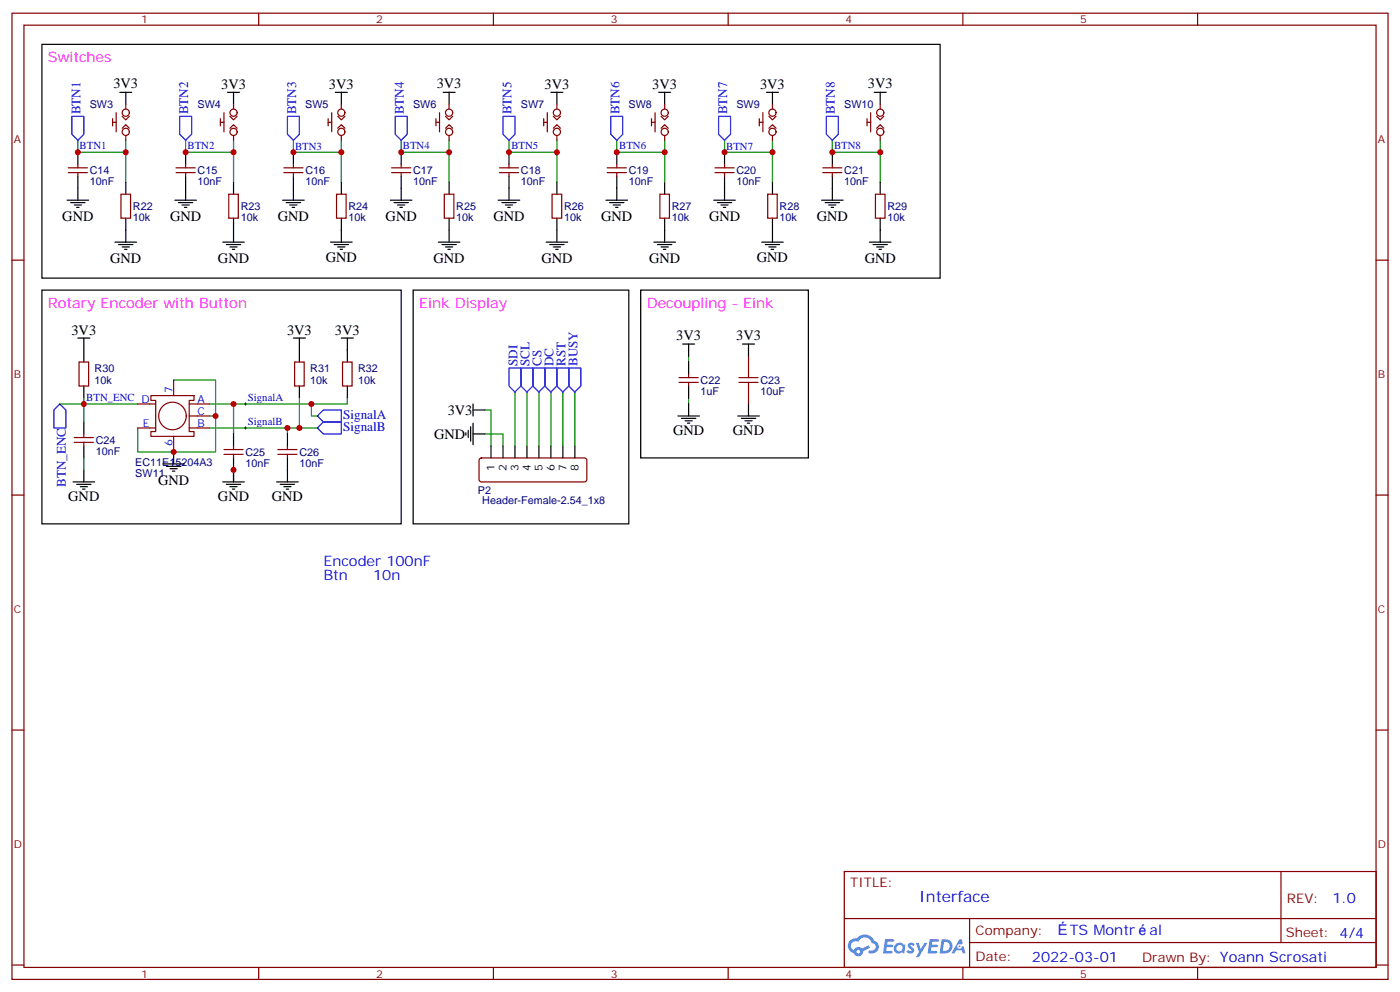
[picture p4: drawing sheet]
<svg xmlns="http://www.w3.org/2000/svg" width="412mm" height="292mm" viewBox="0 0 412 292" stroke-linecap="round" stroke-linejoin="round" font-family="sans-serif">
<g fill="none" stroke="#870000" stroke-width=".35">
<path d="M3.5 3.9h405.4v284.3h-405.4zM7.1 7.4h398.2v277.3h-398.2zM76.2 3.9v3.5M145.3 3.9v3.5M214.5 3.9v3.5M283.6 3.9v3.5M352.8 3.9v3.5M3.5 76.6h3.6M405.3 76.6h3.6M3.5 145.7h3.6M405.3 145.7h3.6M3.5 214.8h3.6"/>
<path d="M405.3 214.8h3.6M248.7 256.5h156.6v28.2h-156.6zM377.3 256.5v20.9M248.7 270.3h156.5M285.6 277.4h119.6M285.6 270.3v14.1M3.5 284h3.6M76.2 284.7v3.5M145.3 284.7v3.5M214.5 284.7v3.5M283.6 284.7v3.5M352.8 284.7v3.5"/>
<path d="M405.3 284h3.6"/>
</g>
<g fill="#5487ff">
<path d="M267.7 277.6a1.22 1.22 0 0 1 1.7 .3l-.4 .6a.47 .47 0 0 0-.3-.4 .47 .47 0 0 0-.5 .2l.1 .2a1.14 1.14 0 0 1 .8 1.8 1.14 1.14 0 0 1-1.9-.1l-.2-.1 .5-.6 .7 .4a.29 .29 0 0 0 .3-.2 .29 .29 0 0 0-.2-.3 1.04 1.04 0 0 1-.6-1.8z"/>
<path d="M260.7 276.4h2.4l.3 .2-.2 .5h-1.8l-.1 .9h1.5l.3 .4-.3 .3h-1.6l-.2 1.1 1.7 .1 .2 .3-.2 .3-2.6 .1z"/>
<path d="M273.8 276.4h2.4l.3 .2-.1 .5h-1.8l-.2 .9h1.6l.3 .4-.4 .3h-1.6l-.1 1.1 1.7 .1 .2 .3-.2 .3h-2.6z"/>
<path d="M282.6 276.4h.7l.3 1.3-.6 .3a.69 .69 0 0 0-1 .2 .69 .69 0 0 0 .4 1 .69 .69 0 0 0 .9-.6l.5-.3 .6 2.2h-.8l-.2-.8h-1.8l-.5 .8h-.8z"/>
<path d="M269.8 277.5h.8l.6 1.8 1.1-1.8h.9l-2.6 4.2h-.8l.9-1.6z"/>
<path d="M277.4 276.4l-.6 4.2h1.3a2.11 2.11 0 0 0 2.5-2.2 2.11 2.11 0 0 0-2.5-2zM278.1 277.1a1.39 1.39 0 0 1 1.7 1.5 1.39 1.39 0 0 1-1.8 1.2h-.3z"/>
<path d="M263.7 278a1.54 1.54 0 0 0-.1 2.2 1.54 1.54 0 0 0 2.2 .1l.6 .3 .3-2.3-.2-.3h-.4a1.49 1.49 0 0 0-2.4 0zM264 279a.94 .94 0 0 1 1.8 0 .94 .94 0 0 1-1.8 0z"/>
<path d="M250.4 276.8a2.18 2.18 0 0 0 1.1 3.7 1.44 1.44 0 0 0 1.6 .9 1.44 1.44 0 0 0 1.2-1.5l2-1-.5-.7-1.9 1a1.47 1.47 0 0 0-2.4 .4 1.39 1.39 0 0 1-.7-1.9 1.39 1.39 0 0 1 2-.5 2.12 2.12 0 0 1 2.2-1.3 2.12 2.12 0 0 1 1.9 1.7 1.14 1.14 0 0 1 1.1 1.4 1.14 1.14 0 0 1-1.7 .7 .43 .43 0 0 0-.5 .4 .43 .43 0 0 0 .4 .5 1.98 1.98 0 0 0 2.5-1.3 1.98 1.98 0 0 0-1.2-2.5 3.1 3.1 0 0 0-5.3-.7l-.9 .1zM252.3 280.1a.55 .55 0 0 1 1.1 0 .55 .55 0 0 1-1.1 0z"/>
<circle cx="282.6" cy="278.5" r=".26"/>
</g>
<g fill="none" stroke="#000" stroke-width=".35">
<path d="M12.3 13.1h264.6v68.7h-264.6zM35.3 27.2h3.5M37 27.2v3.5M67 27.2h3.6M68.8 27.2v3.5M98.8 27.2h3.5M100.5 27.2v3.5M130.5 27.2h3.6M132.3 27.2v3.5M162.3 27.2h3.5M164 27.2v3.5M194 27.2h3.6"/>
<path d="M195.8 27.2v3.5M225.8 27.2h3.5M227.5 27.2v3.5M257.5 27.2h3.6M259.3 27.2v3.5M19.8 58.9h6.3M20.8 59.6h4.2M22.9 44.8v3.5M22.9 51.9v7M37 53.6v3.6M51.5 58.9h6.4M52.6 59.6h4.2"/>
<path d="M54.7 44.8v3.5M54.7 51.9v7M68.8 53.6v3.6M83.3 58.9h6.3M84.3 59.6h4.2M86.4 44.8v3.5M86.4 51.9v7M100.5 53.6v3.6M115 58.9h6.4M116.1 59.6h4.2M118.2 44.8v3.5M118.2 51.9v7"/>
<path d="M132.3 53.6v3.6M146.8 58.9h6.3M147.8 59.6h4.2M149.9 44.8v3.5M149.9 51.9v7M164 53.6v3.6M178.5 58.9h6.4M179.6 59.6h4.2M181.7 44.8v3.5M181.7 51.9v7M195.8 53.6v3.6M210.3 58.9h6.3"/>
<path d="M211.3 59.6h4.2M213.4 44.8v3.5M213.4 51.9v7M227.5 53.6v3.6M242 58.9h6.4M243.1 59.6h4.2M245.2 44.8v3.5M245.2 51.9v7M259.3 53.6v3.6M21.9 60.3h2.1M22.6 61h.7M33.9 71.3h6.3"/>
<path d="M34.9 72h4.3M36 72.7h2.1M36.7 73.4h.7M37 64.2v7.1M53.6 60.3h2.1M54.3 61h.7M65.6 71.3h6.4M66.7 72h4.2M67.7 72.7h2.1M68.4 73.4h.7M68.8 64.2v7.1M85.4 60.3h2.1"/>
<path d="M86.1 61h.7M97.4 71.3h6.3M98.4 72h4.3M99.5 72.7h2.1M100.2 73.4h.7M100.5 64.2v7.1M117.1 60.3h2.1M117.8 61h.7M129.1 71.3h6.4M130.2 72h4.2M131.2 72.7h2.1M131.9 73.4h.7"/>
<path d="M132.3 64.2v7.1M148.9 60.3h2.1M149.6 61h.7M160.9 71.3h6.3M161.9 72h4.3M163 72.7h2.1M163.7 73.4h.7M164 64.2v7.1M180.6 60.3h2.1M181.3 61h.7M192.6 71.3h6.4M193.7 72h4.2"/>
<path d="M194.7 72.7h2.1M195.4 73.4h.7M195.8 64.2v7.1M212.4 60.3h2.1M213.1 61h.7M224.4 71.3h6.3M225.4 72h4.3M226.5 72.7h2.1M227.2 73.4h.7M227.5 64.2v7.1M244.1 60.3h2.1M244.8 61h.7"/>
<path d="M256.1 71.3h6.4M257.2 72h4.2M258.2 72.7h2.1M258.9 73.4h.7M259.3 64.2v7.1M12.3 85.4h105.9v68.8h-105.9zM22.9 99.5h3.6M24.7 99.5v7M86.4 99.5h3.6M88.2 99.5v7M100.5 99.5h3.6M102.3 99.5v7"/>
<path d="M121.7 85.4h63.5v68.8h-63.5zM188.7 85.4h49.4v49.4h-49.4zM24.7 113.6v3.5M88.2 113.6v3.5M102.3 113.6v3.5M139.3 118.9v3.5M201.1 101.2h3.5M202.8 101.2v3.6M202.8 106.5v3.6M202.8 113.6v3.5M202.8 118.9v3.5M218.7 101.2h3.5"/>
<path d="M220.5 101.2v3.6M220.5 118.9v3.5M24.7 124.2v3.5M24.7 131.2v3.6M24.7 138.3v3.5M48 136.5h6.3M49 137.2h4.3M50.1 137.9h2.1M50.8 138.6h.7M51.2 133v3.5M68.8 127.7v3.5M68.8 134.8v7"/>
<path d="M84.7 127.7v3.5M84.7 134.8v7M137.2 127.4v.7M137.9 126.6v2.2M138.6 125.6v4.2M139.3 127.7h3.6M139.3 124.5v6.4M139.3 120.6h3.6M144.6 131.2v3.6M148.2 131.2v3.6M151.7 131.2v3.6M155.2 131.2v3.6"/>
<path d="M158.7 131.2v3.6M162.3 131.2v3.6M165.8 131.2v3.6M169.3 131.2v3.6M199.7 122.4h6.3M200.7 123.1h4.3M201.8 123.8h2.1M202.5 124.5h.7M217.3 122.4h6.4M218.4 123.1h4.2M219.4 123.8h2.1M220.1 124.5h.7"/>
<path d="M21.5 141.8h6.4M22.6 142.5h4.2M23.6 143.2h2.2M24.3 143.9h.7M65.6 141.8h6.4M66.7 142.5h4.2M67.7 143.2h2.1M68.4 143.9h.7M81.5 141.8h6.3M82.5 142.5h4.3M83.6 143.2h2.1M84.3 143.9h.7"/>
</g>
<g fill="none" stroke="#008700" stroke-width=".35">
<path d="M22.9 41.3v3.5h14.1M37 41.3v12.3M54.7 41.3v3.5h14.1M68.8 41.3v12.3M86.4 41.3v3.5h14.1M100.5 41.3v12.3M118.2 41.3v3.5h14.1M132.3 41.3v12.3M149.9 41.3v3.5h14.1M164 41.3v12.3M181.7 41.3v3.5h14.1M195.8 41.3v12.3"/>
<path d="M213.4 41.3v3.5h14.1M227.5 41.3v12.3M245.2 41.3v3.5h14.1M259.3 41.3v12.3M24.7 117.1v1.8h-7.1M40.6 118.9h-15.9v5.3M51.2 111.8h12.3v10.6h-1.8M68.8 118.9v8.8M88.2 117.1v8.8h-26.5M91.7 118.9v3.5h1.8M102.3 117.1v1.8h-40.6M151.7 115.4v15.8"/>
<path d="M155.2 115.4v15.8M158.7 115.4v15.8M162.3 115.4v15.8M165.8 115.4v15.8M169.3 115.4v15.8M202.8 104.8v1.7M202.8 117.1v1.8M24.7 134.8v3.5M63.5 122.4v10.6h-22.9v-7.1M68.8 138.3v3.5M84.7 125.9v1.8M88.2 125.9h5.3"/>
<path d="M142.9 127.7h5.3v3.5M142.9 120.6h1.7v10.6"/>
</g>
<g fill="none" stroke="#870000" stroke-width=".35">
<path d="M33.2 36h1M33.2 34.9v2.1M34.2 33.2v5.6M36 37.7l1-1 1.1 1M36 34.2l1 1.1 1.1-1.1M37 30.7v1.4M37 39.9v1.4M64.9 36h1.1M64.9 34.9v2.1M66 33.2v5.6M67.7 37.7l1.1-1 1 1M67.7 34.2l1.1 1.1 1-1.1"/>
<path d="M68.8 30.7v1.4M68.8 39.9v1.4M96.7 36h1M96.7 34.9v2.1M97.7 33.2v5.6M99.5 37.7l1-1 1.1 1M99.5 34.2l1 1.1 1.1-1.1M100.5 30.7v1.4M100.5 39.9v1.4M128.4 36h1.1M128.4 34.9v2.1M129.5 33.2v5.6"/>
<path d="M131.2 37.7l1.1-1 1 1M131.2 34.2l1.1 1.1 1-1.1M132.3 30.7v1.4M132.3 39.9v1.4M160.2 36h1M160.2 34.9v2.1M161.2 33.2v5.6M163 37.7l1-1 1.1 1M163 34.2l1 1.1 1.1-1.1M164 30.7v1.4M164 39.9v1.4M191.9 36h1.1"/>
<path d="M191.9 34.9v2.1M193 33.2v5.6M194.7 37.7l1.1-1 1 1M194.7 34.2l1.1 1.1 1-1.1M195.8 30.7v1.4M195.8 39.9v1.4M223.7 36h1M223.7 34.9v2.1M224.7 33.2v5.6M226.5 37.7l1-1 1.1 1M226.5 34.2l1 1.1 1.1-1.1M227.5 30.7v1.4"/>
<path d="M227.5 39.9v1.4M255.4 36h1.1M255.4 34.9v2.1M256.5 33.2v5.6M258.2 37.7l1.1-1 1 1M258.2 34.2l1.1 1.1 1-1.1M259.3 30.7v1.4M259.3 39.9v1.4M20.1 50.8h5.7M20.1 49.4h5.7M22.9 48.3v1.1M22.9 50.8v1.1"/>
<path d="M35.6 57.2h2.9v7h-2.9zM51.9 50.8h5.6M51.9 49.4h5.6M54.7 48.3v1.1M54.7 50.8v1.1M67.4 57.2h2.8v7h-2.8zM83.6 50.8h5.7M83.6 49.4h5.7M86.4 48.3v1.1M86.4 50.8v1.1M99.1 57.2h2.9v7h-2.9zM115.4 50.8h5.6"/>
<path d="M115.4 49.4h5.6M118.2 48.3v1.1M118.2 50.8v1.1M130.9 57.2h2.8v7h-2.8zM147.1 50.8h5.7M147.1 49.4h5.7M149.9 48.3v1.1M149.9 50.8v1.1M162.6 57.2h2.9v7h-2.9zM178.9 50.8h5.6M178.9 49.4h5.6M181.7 48.3v1.1"/>
<path d="M181.7 50.8v1.1M194.4 57.2h2.8v7h-2.8zM210.6 50.8h5.7M210.6 49.4h5.7M213.4 48.3v1.1M213.4 50.8v1.1M226.1 57.2h2.9v7h-2.9zM242.4 50.8h5.6M242.4 49.4h5.6M245.2 48.3v1.1M245.2 50.8v1.1M257.9 57.2h2.8v7h-2.8z"/>
<path d="M23.3 106.5h2.8v7.1h-2.8zM40.6 118.9h5.3M44.4 116.4h12.7v1.4h-1.4v9.2h1.4v1.4h-12.7v-1.4h1.5v-9.2h-1.5zM51.2 111.8v4.6M55.7 118.9h6M86.8 106.5h2.8v7.1h-2.8zM100.9 106.5h2.8v7.1h-2.8zM200 112.5h5.7M200 111.1h5.7M202.8 110.1v1M202.8 112.5v1.1M220.5 104.8v3.5"/>
<path d="M220.5 115.4v3.5M21.9 130.2h5.6M21.9 128.8h5.6M24.7 127.7v1.1M24.7 130.2v1M40.6 125.9h5.3M51.2 128.4v4.6M55.7 125.9h6M55.7 122.4h6M66 133.7h5.6M66 132.3h5.6M68.8 131.2v1.1"/>
<path d="M68.8 133.7v1.1M81.8 133.7h5.7M81.8 132.3h5.7M84.7 131.2v1.1M84.7 133.7v1.1M141.3 135l.5-.2h30.4l.5 .2 .2 .5v5.6l-.3 .5-.4 .2h-30.4l-.5-.2-.2-.5v-5.6z"/>
<circle cx="37" cy="33.2" r="1.06"/>
<circle cx="37" cy="38.8" r="1.06"/>
<circle cx="68.8" cy="38.8" r="1.06"/>
<circle cx="68.8" cy="33.2" r="1.06"/>
<circle cx="100.5" cy="38.8" r="1.06"/>
<circle cx="100.5" cy="33.2" r="1.06"/>
<circle cx="132.3" cy="33.2" r="1.06"/>
<circle cx="132.3" cy="38.8" r="1.06"/>
<circle cx="164" cy="33.2" r="1.06"/>
<circle cx="164" cy="38.8" r="1.06"/>
<circle cx="195.8" cy="33.2" r="1.06"/>
<circle cx="195.8" cy="38.8" r="1.06"/>
<circle cx="227.5" cy="33.2" r="1.06"/>
<circle cx="227.5" cy="38.8" r="1.06"/>
<circle cx="259.3" cy="33.2" r="1.06"/>
<circle cx="259.3" cy="38.8" r="1.06"/>
<circle cx="50.8" cy="122.4" r="4.1"/>
</g>
<g fill="none" stroke="#000" stroke-width=".29">
<path d="M22.6 44.8h.7M22.9 44.4v.8M54.3 44.8h.7M54.7 44.4v.8M86.1 44.8h.7M86.4 44.4v.8M117.8 44.8h.7M118.2 44.4v.8M149.6 44.8h.7M149.9 44.4v.8M181.3 44.8h.7M181.7 44.4v.8"/>
<path d="M213.1 44.8h.7M213.4 44.4v.8M244.8 44.8h.7M245.2 44.4v.8M24.3 118.9h.7M24.7 118.5v.7M72 118.9h.7M72.3 118.5v.7M72 125.9h.7M72.3 125.6v.7"/>
</g>
<g fill="none" stroke="#00f" stroke-width=".35">
<path d="M21.2 34.2h3.5v5.3l-1.8 1.8-1.7-1.8zM52.9 34.2h3.5v5.3l-1.7 1.8-1.8-1.8zM84.7 34.2h3.5v5.3l-1.8 1.8-1.7-1.8zM116.4 34.2h3.5v5.3l-1.7 1.8-1.8-1.8zM148.2 34.2h3.5v5.3l-1.8 1.8-1.7-1.8zM179.9 34.2h3.5v5.3l-1.7 1.8-1.8-1.8zM211.7 34.2h3.5v5.3l-1.8 1.8-1.7-1.8zM243.4 34.2h3.5v5.3l-1.7 1.8-1.8-1.8zM17.6 118.9l1.8 1.7v5.3h-3.5v-5.3zM149.9 108.3h3.6v5.3l-1.8 1.8-1.8-1.8zM153.5 108.3h3.5v5.3l-1.8 1.8-1.7-1.8zM157 108.3h3.5v5.3l-1.8 1.8-1.7-1.8z"/>
<path d="M160.5 108.3h3.5v5.3l-1.7 1.8-1.8-1.8zM164 108.3h3.6v5.3l-1.8 1.8-1.8-1.8zM167.6 108.3h3.5v5.3l-1.8 1.8-1.7-1.8zM93.5 122.4l1.7-1.8h5.3v3.6h-5.3zM93.5 125.9l1.7-1.7h5.3v3.5h-5.3z"/>
</g>
<path d="M217.7 112.5h5.6M217.7 111.1h5.6M220.5 108.3v2.8M220.5 112.5v2.9" fill="none" stroke="#a10000" stroke-width=".35"/>
<g fill="#c00">
<circle cx="37" cy="44.8" r=".88"/>
<circle cx="195.8" cy="44.8" r=".88"/>
<circle cx="259.3" cy="44.8" r=".88"/>
<circle cx="227.5" cy="44.8" r=".88"/>
<circle cx="164" cy="44.8" r=".88"/>
<circle cx="132.3" cy="44.8" r=".88"/>
<circle cx="100.5" cy="44.8" r=".88"/>
<circle cx="68.8" cy="44.8" r=".88"/>
<circle cx="24.7" cy="118.9" r=".88"/>
<circle cx="84.7" cy="125.9" r=".88"/>
<circle cx="51.2" cy="133" r=".88"/>
<circle cx="68.8" cy="118.9" r=".88"/>
<circle cx="63.5" cy="122.4" r=".88"/>
<circle cx="88.2" cy="125.9" r=".88"/>
<circle cx="91.7" cy="118.9" r=".88"/>
<circle cx="181.7" cy="44.8" r=".88"/>
<circle cx="86.4" cy="44.8" r=".88"/>
<circle cx="22.9" cy="44.8" r=".88"/>
<circle cx="118.2" cy="44.8" r=".88"/>
<circle cx="149.9" cy="44.8" r=".88"/>
<circle cx="213.4" cy="44.8" r=".88"/>
<circle cx="245.2" cy="44.8" r=".88"/>
<circle cx="54.7" cy="44.8" r=".88"/>
<circle cx="68.8" cy="138.3" r=".88"/>
</g>
<text font-size="4.6" fill="#00f" x="270.8" y="265.5">Interface</text>
<g font-size="4.2" fill="#f0f">
<text x="14.1" y="18.3">Switches</text>
<text x="14.1" y="90.7">Rotary Encoder with Button</text>
<text x="123.5" y="90.7">Eink Display</text>
<text x="190.5" y="90.7">Decoupling - Eink</text>
</g>
<g font-size="4.2">
<text x="33.4" y="26">3V3</text>
<text x="65.1" y="26.2">3V3</text>
<text x="96.9" y="26.1">3V3</text>
<text x="128.7" y="26">3V3</text>
<text x="160.4" y="26">3V3</text>
<text x="192.1" y="26.1">3V3</text>
<text x="223.9" y="26.1">3V3</text>
<text x="255.7" y="26">3V3</text>
<text x="18.4" y="65">GND</text>
<text x="50.1" y="65">GND</text>
<text x="81.9" y="65">GND</text>
<text x="113.6" y="65">GND</text>
<text x="145.4" y="65">GND</text>
<text x="177.1" y="65">GND</text>
<text x="208.9" y="65">GND</text>
<text x="240.6" y="65">GND</text>
<text x="32.5" y="77.4">GND</text>
<text x="64.2" y="77.3">GND</text>
<text x="95.9" y="77.2">GND</text>
<text x="127.7" y="77.4">GND</text>
<text x="159.5" y="77.3">GND</text>
<text x="191.2" y="77.3">GND</text>
<text x="222.9" y="77.2">GND</text>
<text x="254.7" y="77.4">GND</text>
<text x="21.1" y="98.6">3V3</text>
<text x="84.6" y="98.6">3V3</text>
<text x="98.7" y="98.6">3V3</text>
<text x="199.2" y="100.1">3V3</text>
<text x="216.8" y="100.1">3V3</text>
<text x="131.9" y="122.1">3V3</text>
<text x="127.9" y="129.2">GND</text>
<text x="198.3" y="128.1">GND</text>
<text x="215.9" y="128.1">GND</text>
<text x="46.6" y="142.6">GND</text>
<text x="20.1" y="147.5">GND</text>
<text x="64.2" y="147.5">GND</text>
<text x="80.1" y="147.5">GND</text>
</g>
<g font-size="4.2" fill="#00f">
<text x="95.2" y="166.5">Encoder 100nF</text>
<text x="95.2" y="170.7">Btn</text>
<text x="109.9" y="170.7">10n</text>
<text x="392.5" y="265.7">1.0</text>
<text x="315.1" y="275.3">TS Montr</text>
<text x="338.6" y="275.3">al</text>
<text x="304" y="283.1">2022-03-01</text>
</g>
<g font-size="3.9" fill="#00f">
<text x="23.7" y="33.7" transform="rotate(-90 23.7 33.7)">BTN1</text>
<text x="55.5" y="33.7" transform="rotate(-90 55.5 33.7)">BTN2</text>
<text x="87.2" y="33.7" transform="rotate(-90 87.2 33.7)">BTN3</text>
<text x="119" y="33.7" transform="rotate(-90 119 33.7)">BTN4</text>
<text x="150.7" y="33.7" transform="rotate(-90 150.7 33.7)">BTN5</text>
<text x="182.5" y="33.7" transform="rotate(-90 182.5 33.7)">BTN6</text>
<text x="214.2" y="33.7" transform="rotate(-90 214.2 33.7)">BTN7</text>
<text x="246" y="33.7" transform="rotate(-90 246 33.7)">BTN8</text>
<text x="152.5" y="107.8" transform="rotate(-90 152.5 107.8)">SDI</text>
<text x="156" y="107.8" transform="rotate(-90 156 107.8)">SCL</text>
<text x="159.5" y="107.8" transform="rotate(-90 159.5 107.8)">CS</text>
<text x="163.1" y="107.8" transform="rotate(-90 163.1 107.8)">DC</text>
<text x="166.6" y="107.8" transform="rotate(-90 166.6 107.8)">RST</text>
<text x="170.1" y="107.8" transform="rotate(-90 170.1 107.8)">BUSY</text>
<text x="101.1" y="123.2">SignalA</text>
<text x="101.1" y="126.7">SignalB</text>
<text x="19.4" y="143.4" transform="rotate(-90 19.4 143.4)">BTN_ENC</text>
</g>
<g font-size="3.9" fill="#800">
<text x="250.5" y="261.1">TITLE:</text>
<text x="379.1" y="265.7">REV:</text>
<text x="287.4" y="275.3">Company:</text>
<text x="378.7" y="275.9">Sheet: 4/4</text>
<text x="287.4" y="282.9">Date:</text>
<text x="336.4" y="283">Drawn By: Yoann Scrosati</text>
</g>
<g font-size="3.2" fill="#800">
<text x="41.6" y="6.9">1</text>
<text x="110.8" y="6.9">2</text>
<text x="179.9" y="6.9">3</text>
<text x="249.1" y="6.9">4</text>
<text x="318.2" y="6.9">5</text>
<text x="4.1" y="42">A</text>
<text x="405.9" y="42">A</text>
<text x="4.1" y="111.1">B</text>
<text x="405.9" y="111.1">B</text>
<text x="4.1" y="180.3">C</text>
<text x="405.9" y="180.3">C</text>
<text x="4.1" y="249.4">D</text>
<text x="405.9" y="249.4">D</text>
<text x="41.6" y="287.7">1</text>
<text x="110.8" y="287.7">2</text>
<text x="179.9" y="287.7">3</text>
<text x="249.1" y="287.7">4</text>
<text x="318.2" y="287.7">5</text>
</g>
<g font-size="3.2" fill="#000080">
<text x="26.4" y="31.8">SW3</text>
<text x="58.2" y="31.8">SW4</text>
<text x="89.9" y="31.8">SW5</text>
<text x="121.7" y="31.8">SW6</text>
<text x="153.4" y="31.8">SW7</text>
<text x="185.2" y="31.8">SW8</text>
<text x="216.9" y="31.8">SW9</text>
<text x="248.7" y="31.8">SW10</text>
<text x="26.5" y="51.2">C14</text>
<text x="58.2" y="51.2">C15</text>
<text x="90" y="51.2">C16</text>
<text x="121.7" y="51.2">C17</text>
<text x="153.5" y="51.2">C18</text>
<text x="185.2" y="51.2">C19</text>
<text x="217" y="51.2">C20</text>
<text x="248.7" y="51.2">C21</text>
<text x="26.5" y="54.4">10nF</text>
<text x="58.2" y="54.4">10nF</text>
<text x="90" y="54.4">10nF</text>
<text x="121.7" y="54.4">10nF</text>
<text x="153.5" y="54.4">10nF</text>
<text x="185.2" y="54.4">10nF</text>
<text x="217" y="54.4">10nF</text>
<text x="248.7" y="54.4">10nF</text>
<text x="39.2" y="65">10k</text>
<text x="39.2" y="61.9">R22</text>
<text x="70.9" y="65">10k</text>
<text x="70.9" y="61.8">R23</text>
<text x="102.7" y="65">10k</text>
<text x="102.7" y="61.9">R24</text>
<text x="134.4" y="65">10k</text>
<text x="134.4" y="61.9">R25</text>
<text x="166.2" y="65">10k</text>
<text x="166.2" y="61.8">R26</text>
<text x="197.9" y="65">10k</text>
<text x="197.9" y="61.9">R27</text>
<text x="229.7" y="65">10k</text>
<text x="229.7" y="61.9">R28</text>
<text x="261.4" y="65">10k</text>
<text x="261.4" y="61.9">R29</text>
<text x="27.9" y="113">10k</text>
<text x="27.9" y="109.4">R30</text>
<text x="91.4" y="113">10k</text>
<text x="91.4" y="109.4">R31</text>
<text x="105.5" y="113">10k</text>
<text x="105.5" y="109.4">R32</text>
<text x="206.4" y="113">C22</text>
<text x="224" y="113">C23</text>
<text x="206.4" y="116.1">1uF</text>
<text x="224" y="116.1">10uF</text>
<text x="28.2" y="130.6">C24</text>
<text x="28.2" y="133.8">10nF</text>
<text x="39.9" y="137.2">EC11E15204A3</text>
<text x="72.3" y="137.3">10nF</text>
<text x="72.3" y="134.1">C25</text>
<text x="88.2" y="137.3">10nF</text>
<text x="88.2" y="134.1">C26</text>
<text x="39.9" y="140.3">SW11</text>
<text x="140.8" y="145.3">P2</text>
<text x="142.1" y="148.4">Header-Female-2.54_1x8</text>
</g>
<g font-size="3.2" fill="#00f">
<text x="23.4" y="44">BTN1</text>
<text x="55.2" y="43.9">BTN2</text>
<text x="86.9" y="44.1">BTN3</text>
<text x="118.7" y="43.9">BTN4</text>
<text x="150.7" y="43.9">BTN5</text>
<text x="182.4" y="43.9">BTN6</text>
<text x="213.9" y="44.2">BTN7</text>
<text x="245.7" y="43.9">BTN8</text>
<text x="25.4" y="118">BTN_ENC D</text>
<text x="50.8" y="115.7" transform="rotate(-90 50.8 115.7)">7</text>
<text x="58.2" y="118.5">A</text>
<text x="73" y="118">SignalA</text>
<text x="42.1" y="125.6">E</text>
<text x="58.2" y="122.1">C</text>
<text x="58.2" y="125.6">B</text>
<text x="73" y="125.1">SignalB</text>
<text x="50.8" y="131.1" transform="rotate(-90 50.8 131.1)">6</text>
</g>
<g font-size="3.2">
<text x="145.7" y="138.5" transform="rotate(-90 145.7 138.5)">1</text>
<text x="149.2" y="138.5" transform="rotate(-90 149.2 138.5)">2</text>
<text x="152.8" y="138.5" transform="rotate(-90 152.8 138.5)">3</text>
<text x="156.3" y="138.5" transform="rotate(-90 156.3 138.5)">4</text>
<text x="159.8" y="138.5" transform="rotate(-90 159.8 138.5)">5</text>
<text x="163.3" y="138.5" transform="rotate(-90 163.3 138.5)">6</text>
<text x="166.9" y="138.5" transform="rotate(-90 166.9 138.5)">7</text>
<text x="170.4" y="138.5" transform="rotate(-90 170.4 138.5)">8</text>
</g>
</svg>
